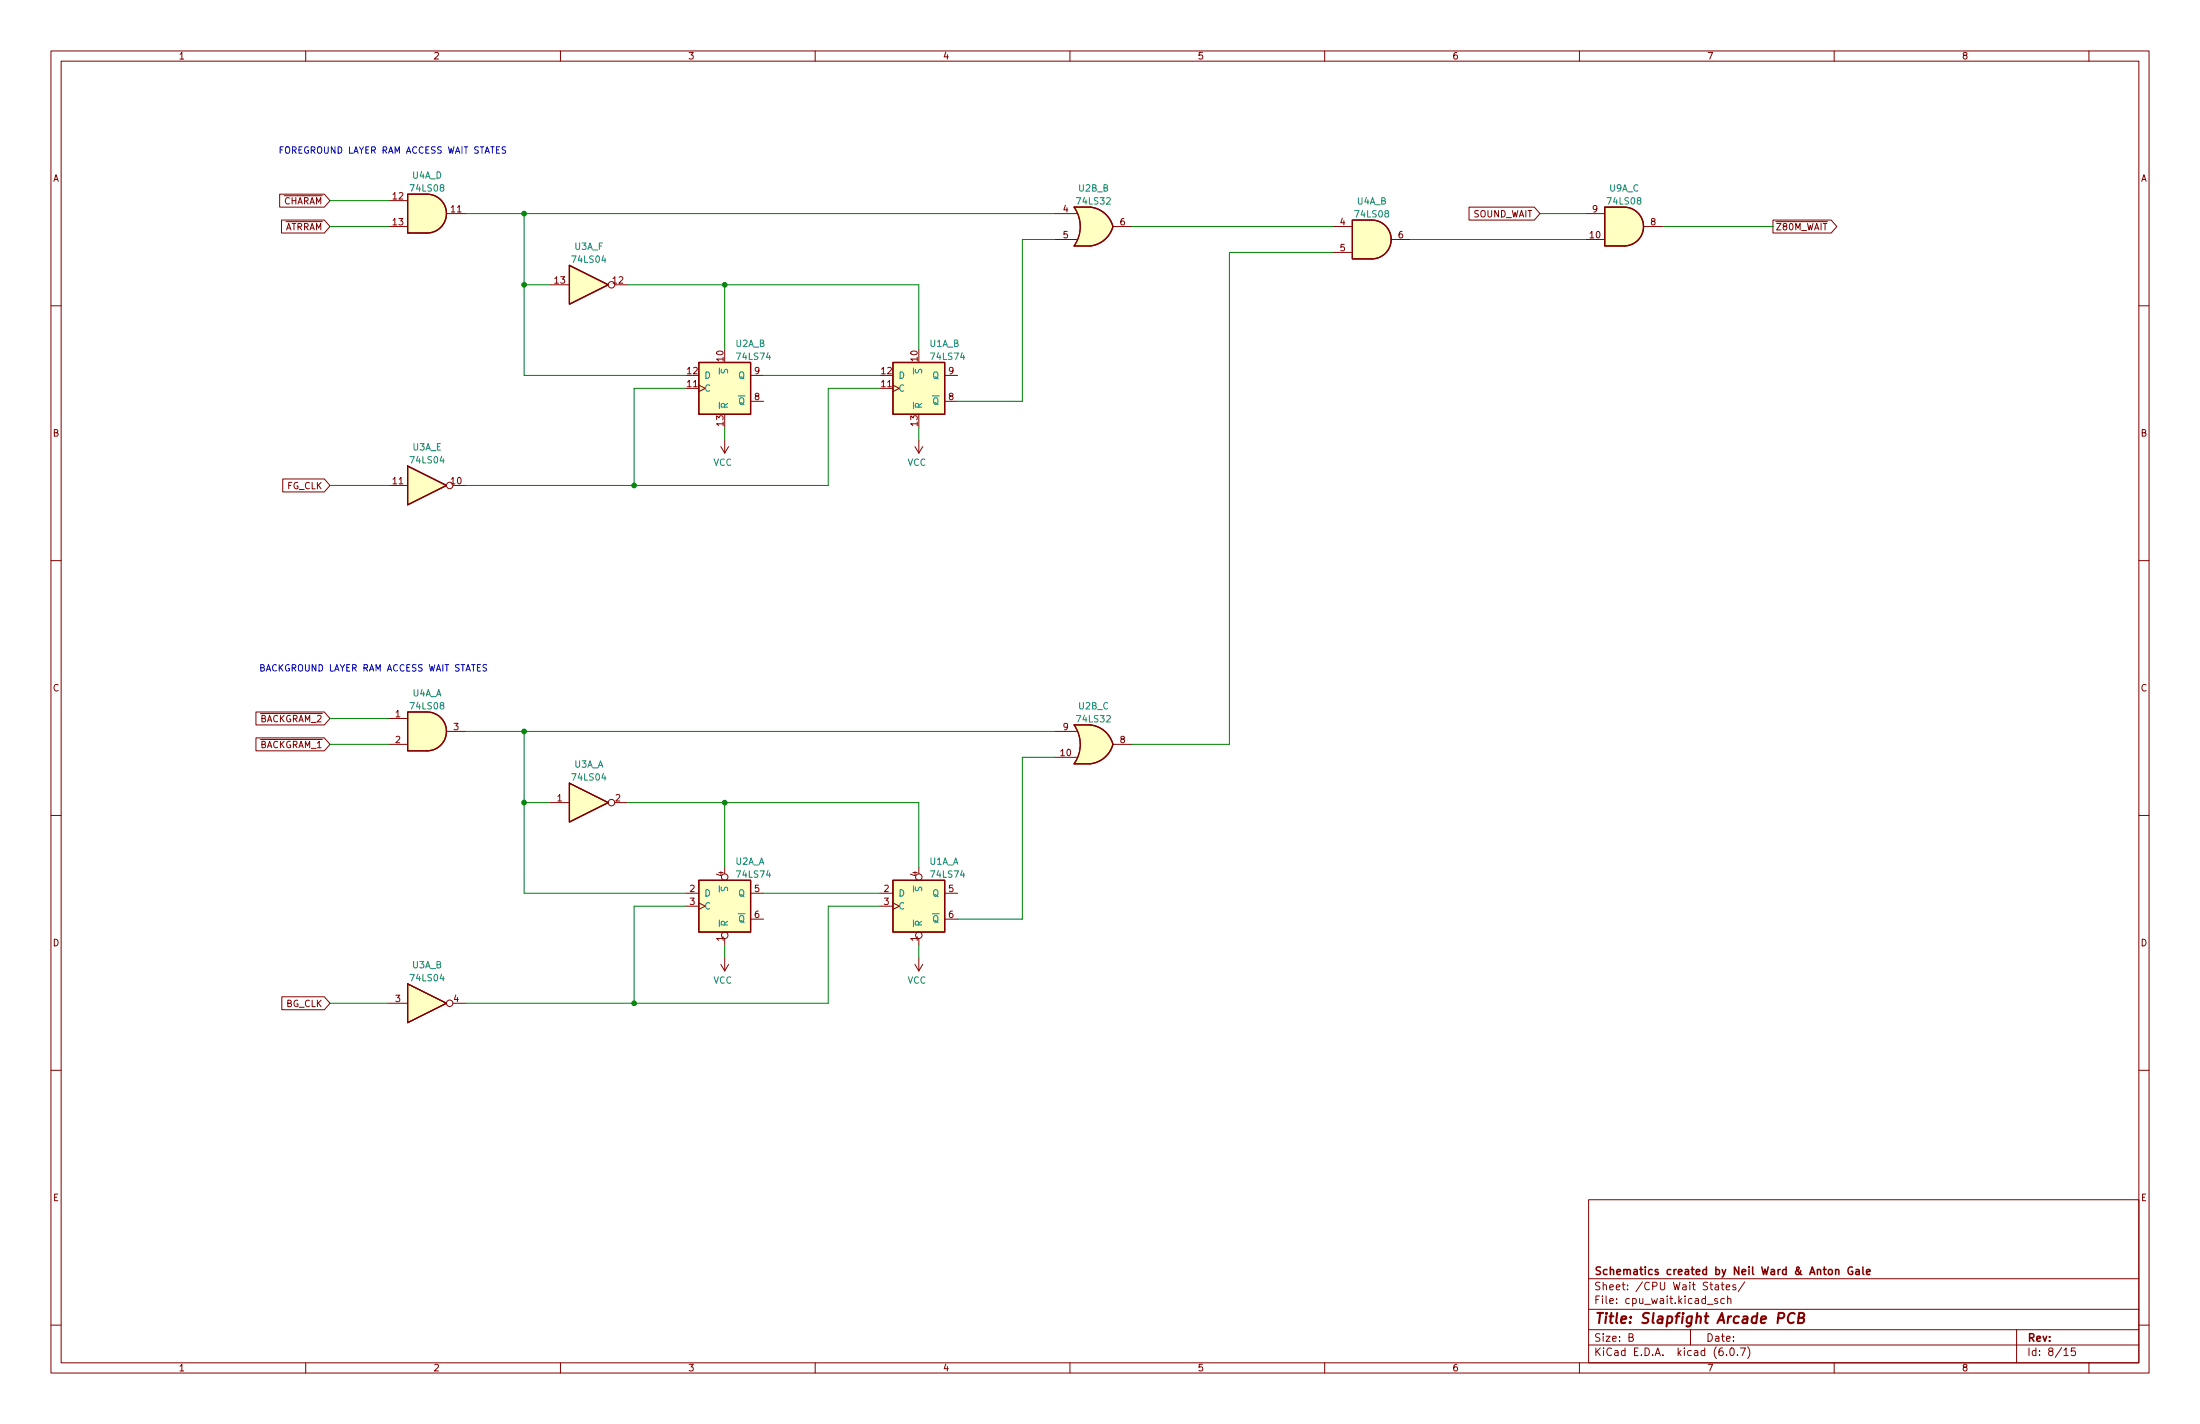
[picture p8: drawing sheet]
<svg xmlns="http://www.w3.org/2000/svg" width="432mm" height="279mm" viewBox="0 0 432 279" stroke-linecap="round" stroke-linejoin="round" font-family="sans-serif">
<g fill="none" stroke="#840000" stroke-width=".2">
<path d="M10 10h411.8v259.4h-411.8zM12 12h407.8v255.4h-407.8zM60 10v2M110 10v2M160 10v2M210 10v2M260 10v2M310 10v2M360 10v2M410 10v2M54.9 38.1h8.8l1.1 1.3-1.1 1.2h-8.8zM76.2 39.4h3.8"/>
<path d="M10 60h2M55.3 43.2h8.4l1.1 1.3-1.1 1.2h-8.4zM76.2 44.5h3.8M87.6 41.9h3.8M107.9 55.9h3.9M120.6 55.9h2.6M207 47h4.3M207 41.9h4.3M214 40.6h-3.2a6.6 6.6 0 0 1 0 7.7h3.2M218.4 44.5h3.8M261.6 44.5h3.8M261.6 49.5h3.8"/>
<path d="M273 47h3.9M288.3 40.6h12.8l1.2 1.3-1.2 1.3h-12.8zM311.1 47h3.9M311.1 41.9h3.9M322.6 44.5h3.8M348 43.2h11.4l1.1 1.3-1.1 1.2h-11.4zM419.8 60h2M134.6 76.2h2.6M137.2 75.6l1.2 .6-1.2 .6M147.3 78.7h2.6M147.3 73.7h2.6M172.7 76.2h2.6"/>
<path d="M175.3 75.6l1.2 .6-1.2 .6M185.4 78.7h2.6M185.4 73.7h2.6M55.5 94h8.2l1.1 1.3-1.1 1.2h-8.2zM76.2 95.3h3.8M88.9 95.3h2.5M141.5 87.6l.7 1.3M142.2 86.4v2.5M143 87.6l-.8 1.3M179.6 87.6l.7 1.3M180.3 86.4v2.5M181.1 87.6l-.8 1.3"/>
<path d="M10 110h2M419.8 110h2M50.2 139.7h13.5l1.1 1.3-1.1 1.2h-13.5zM10 160h2M50.2 144.8h13.5l1.1 1.3-1.1 1.2h-13.5zM76.2 141h3.8M76.2 146.1h3.8M87.6 143.5h3.8M107.9 157.5h3.9M120.6 157.5h2.6M207 143.5h4.3M207 148.6h4.3"/>
<path d="M214 142.2h-3.2a6.6 6.6 0 0 1 0 7.7h3.2M218.4 146.1h3.8M419.8 160h2M134.6 175.3h2.6M134.6 177.8h2.6M137.2 177.2l1.2 .6-1.2 .6M142.2 170.2v1.3M147.3 175.3h2.6M172.7 175.3h2.6M172.7 177.8h2.6M175.3 177.2l1.2 .6-1.2 .6M180.3 170.2v1.3"/>
<path d="M185.4 175.3h2.6M55.3 195.6h8.4l1.1 1.3-1.1 1.2h-8.4zM76.2 196.9h3.8M88.9 196.9h2.5M141.5 189.2l.7 1.3M142.2 184.2v1.2M142.2 188v2.5M143 189.2l-.8 1.3M147.3 180.3h2.6M179.6 189.2l.7 1.3M180.3 184.2v1.2M180.3 188v2.5"/>
<path d="M181.1 189.2l-.8 1.3M185.4 180.3h2.6M10 210h2M419.8 210h2M311.8 235.4h108v32h-108zM10 260h2M311.8 256.9h108M311.8 250.9h108M335.1 255.9h1.1M336.7 252.2h.5l.1 .9M337.1 254.9l-.4-.1-.2 .2 .1 .2 .5 .2v.3h-.6M337.3 252.4l-.5 .1-.2 .2 .2 .4 .5-.1"/>
<path d="M337.8 252.1h.6M338 251.6v1.3l.4 .2M338.4 254.9l-.4-.1-.3 .3 .2 .6h.5M338.8 252.6l.7-.2-.1-.2-.4-.1-.2 .2 .1 .7h.5M339.1 254.9l.2-.1 .4 .1v.9M339.1 254.3v1.5M340.7 252.2l-.4-.1-.2 .2 .1 .2 .5 .1v.4h-.6M342.4 251.5l-1.2 1.9M419.8 260h2M60 267.4v2M110 267.4v2M160 267.4v2"/>
<path d="M210 267.4v2M260 267.4v2M310 267.4v2M311.8 263.9h108M311.8 260.9h108M319.7 262.4l.7-.1 .1-.2-.1-.4h-.7v1.5h.6l.3-.3a.39 .39 0 0 0-.4-.5M331.8 260.9v3M338.9 265.8v.2M339.7 264.5h.2a.8 .8 0 0 1 .5 .7 .8 .8 0 0 1-.5 .8 1 1 0 0 1-.2-1.5zM341 265.8v.2M341.6 264.5h1l-.7 1.5M343 264.3a1.72 1.72 0 0 1 0 2.2"/>
<path d="M360 267.4v2M395.8 260.9v6.5M405.1 264.9l.4-.4v1.5M405.1 266h.8M407.3 264.5h-.7l-.1 .7 .2-.2 .5 .1 .2 .2-.1 .5-.2 .2-.6-.2M410 267.4v2"/>
<circle cx="120" cy="55.9" r=".63"/>
<circle cx="88.3" cy="95.2" r=".63"/>
<circle cx="120" cy="157.5" r=".63"/>
<circle cx="142.2" cy="172.1" r=".63"/>
<circle cx="180.3" cy="172.1" r=".63"/>
<circle cx="88.3" cy="196.8" r=".63"/>
<circle cx="142.2" cy="183.5" r=".63"/>
<circle cx="180.3" cy="183.5" r=".63"/>
</g>
<path d="M349 258.7h.8a.55 .55 0 0 0 .4-.5 .55 .55 0 0 0-.3-.6h-.8l-.2 2M352.2 257.8a.88 .88 0 0 0-1 0 .88 .88 0 0 0-.3 .9 .69 .69 0 0 0 .3 .8 .69 .69 0 0 0 .8-.1M353 258.6h.7l.3-.2a.45 .45 0 0 0-.2-.8h-.7l-.2 2h.7a.53 .53 0 0 0 .5-.5 .53 .53 0 0 0-.4-.5" fill="none" stroke="#840000" stroke-width=".4"/>
<path d="M360.3 249.2l.2-.1 .4 .1v.9M360.3 249.1v1M363.6 248.6a.7 .7 0 0 0-.9 .7 .7 .7 0 0 0 .9 .7v-.6h-.2M364.3 249.2h.6v.9M364.9 249.4l-.5 .1a.29 .29 0 0 0-.2 .3 .29 .29 0 0 0 .2 .3l.5-.1M365.6 248.6v1.3l.3 .2M366.4 249.6l.7-.2-.1-.2-.4-.1-.2 .2v.7h.6" fill="none" stroke="#840000" stroke-width=".3"/>
<g fill="#ffffc2" stroke="#ffffc2" stroke-width=".2">
<path d="M80 193l7.6 3.9-7.6 3.8z"/>
<path d="M175.3 71.1h10.1v10.2h-10.1z"/>
<path d="M137.2 71.1h10.1v10.2h-10.1z"/>
<path d="M269.2 43.2a3.8 3.8 0 0 1 3.9 3.8 3.8 3.8 0 0 1-3.9 3.8z"/>
<path d="M265.4 43.2h3.8v7.6h-3.8z"/>
<path d="M213.4 43.1l5 1.4a5.2 5.2 0 0 1-4.4 3.8z"/>
<path d="M210.8 48.3h3.2z"/>
<path d="M210.8 40.6h3.2z"/>
<path d="M210.8 40.6h3.2v7.7h-3.2a6.7 6.7 0 0 0 0-7.7z"/>
<path d="M214 40.6a5.1 5.1 0 0 1 4.4 3.8l-4.9 1.4z"/>
<path d="M111.8 153.7l7.6 3.8-7.6 3.8z"/>
<path d="M111.8 52.1l7.6 3.8-7.6 3.8z"/>
<path d="M137.2 172.7h10.1v10.2h-10.1z"/>
<path d="M83.8 139.7a3.8 3.8 0 0 1 3.8 3.8 3.8 3.8 0 0 1-3.8 3.8z"/>
<path d="M80 139.7h3.8v7.6h-3.8z"/>
<path d="M80 91.4l7.6 3.9-7.6 3.8z"/>
<path d="M213.4 144.7l5 1.4a5.2 5.2 0 0 1-4.4 3.8z"/>
<path d="M210.8 149.9h3.2z"/>
<path d="M210.8 142.2h3.2z"/>
<path d="M210.8 142.2h3.2v7.7h-3.2a6.7 6.7 0 0 0 0-7.7z"/>
<path d="M214 142.2a5.1 5.1 0 0 1 4.4 3.8l-4.9 1.4z"/>
<path d="M175.3 172.7h10.1v10.2h-10.1z"/>
<path d="M83.8 38.1a3.8 3.8 0 0 1 3.8 3.8 3.8 3.8 0 0 1-3.8 3.8z"/>
<path d="M80 38.1h3.8v7.6h-3.8z"/>
<path d="M318.8 40.6a3.8 3.8 0 0 1 3.8 3.9 3.8 3.8 0 0 1-3.8 3.8z"/>
<path d="M315 40.6h3.8v7.7h-3.8z"/>
</g>
<g fill="none" stroke="#840000" stroke-width=".25">
<path d="M80 38.1h3.8a3.8 3.8 0 0 1 3.8 3.8 3.8 3.8 0 0 1-3.8 3.8h-3.8zM111.8 52.1l7.6 3.8-7.6 3.8zM210.8 48.3h3.2M210.8 40.6h3.2M210.8 40.6a6.6 6.6 0 0 1 0 7.7M214 40.6a5.1 5.1 0 0 1 4.4 3.9 5.2 5.2 0 0 1-4.4 3.8M265.4 43.2h3.8a3.8 3.8 0 0 1 3.9 3.8 3.8 3.8 0 0 1-3.9 3.8h-3.8zM318.8 40.6h-3.8v7.7h3.8M318.8 40.6a3.8 3.8 0 0 1 3.8 3.9 3.8 3.8 0 0 1-3.8 3.8M137.2 71.1h10.1v10.2h-10.1zM175.3 71.1h10.1v10.2h-10.1zM80 91.4l7.6 3.9-7.6 3.8z"/>
<path d="M80 139.7h3.8a3.8 3.8 0 0 1 3.8 3.8 3.8 3.8 0 0 1-3.8 3.8h-3.8zM111.8 153.7l7.6 3.8-7.6 3.8zM210.8 149.9h3.2M210.8 142.2h3.2M210.8 142.2a6.6 6.6 0 0 1 0 7.7M214 142.2a5.1 5.1 0 0 1 4.4 3.8M218.4 146.1a5.2 5.2 0 0 1-4.4 3.8M137.2 172.7h10.1v10.2h-10.1zM175.3 172.7h10.1v10.2h-10.1zM80 193l7.6 3.9-7.6 3.8z"/>
</g>
<path d="M141.2 72.2v1.2M141.6 72.5l-.1 .4 .2 .2h.3l.3-.5 .3-.1 .2 .2v.5M179.3 72.2v1.2M179.7 72.5l-.1 .4 .2 .2h.3l.3-.5 .3-.1 .2 .2v.5M141.2 173.8v1.2M141.6 174.1l-.1 .4 .2 .2h.3l.3-.5 .3-.1 .2 .2v.5M179.3 173.8v1.2M179.7 174.1l-.1 .4 .2 .2h.3l.3-.5 .3-.1 .2 .2v.5" fill="none" stroke="#008484" stroke-width=".2"/>
<path d="M99.3 28.9l-.5-.1-.2 .1v.4l.5 .2 .2 .3-.3 .3-.5-.1M95.5 130.5l-.5-.1-.2 .2 .1 .3 .5 .3v.3l-.1 .2-.5-.1" fill="none" stroke="#0000c2" stroke-width=".2"/>
<g fill="none" stroke="#008400" stroke-width=".2">
<path d="M64.8 39.4h11.4M64.8 44.5h11.4M91.4 41.9h115.6M102.9 41.9v31.8h31.7M102.9 55.9h5M123.2 55.9h57.1v12.7M142.2 55.9v12.7M207 47h-6.3v31.7h-12.7M222.2 44.5h39.4M261.6 49.5h-20.3v96.6h-19.1M276.9 47h34.2M302.3 41.9h8.8"/>
<path d="M326.4 44.5h21.6M134.6 76.2h-10.1v19.1M149.9 73.7h22.8M172.7 76.2h-10.1v19.1h-71.2M64.8 95.3h11.4M142.2 83.8v2.6M180.3 83.8v2.6M64.8 146.1h11.4M64.8 141h11.4M91.4 143.5h115.6M102.9 143.5v31.8h31.7M102.9 157.5h5"/>
<path d="M123.2 157.5h57.1v12.7M142.2 157.5v12.7M207 148.6h-6.3v31.7h-12.7M134.6 177.8h-10.1v19.1M149.9 175.3h22.8M172.7 177.8h-10.1v19.1h-71.2M64.8 196.9h11.4M142.2 185.4v2.6M180.3 185.4v2.6"/>
</g>
<g fill="#008400" stroke="#008400" stroke-width=".2">
<circle cx="142.2" cy="157.5" r=".46"/>
<circle cx="102.9" cy="157.5" r=".46"/>
<circle cx="124.5" cy="196.9" r=".46"/>
<circle cx="124.5" cy="95.3" r=".46"/>
<circle cx="142.2" cy="55.9" r=".46"/>
<circle cx="102.9" cy="55.9" r=".46"/>
<circle cx="102.9" cy="143.5" r=".46"/>
<circle cx="102.9" cy="41.9" r=".46"/>
</g>
<text font-size="2.8" fill="#840000" x="312.8" y="259.7">Title: Slapfight Arcade PCB</text>
<g font-size="2.1" fill="#840000">
<text x="312.8" y="250.2">Schematics created by Neil Ward &amp; Anton Gale</text>
<text x="312.8" y="255.9">File: cpu_wait.kicad_sch</text>
<text x="312.8" y="253.2">Sheet: /CPU Wait States/</text>
<text x="312.8" y="263.2">Size: B</text>
<text x="334.8" y="263.2">Date:</text>
<text x="397.8" y="263.2">Rev:</text>
<text x="312.8" y="266">KiCad E.D.A. kicad (6.0.7)</text>
<text x="397.8" y="266">Id: 8/15</text>
</g>
<g font-size="1.8" fill="#840000">
<text x="35" y="11.7">1</text>
<text x="85" y="11.7">2</text>
<text x="135" y="11.7">3</text>
<text x="185" y="11.7">4</text>
<text x="235" y="11.7">5</text>
<text x="285" y="11.7">6</text>
<text x="335" y="11.7">7</text>
<text x="385" y="11.7">8</text>
<text x="10.3" y="35.6">A</text>
<text x="420.1" y="35.6">A</text>
<text x="54.1" y="40.1">~{CHARAM}</text>
<text x="77.1" y="39.1">12</text>
<text x="88.6" y="41.7">11</text>
<text x="208.7" y="41.7">4</text>
<text x="312.6" y="41.7">9</text>
<text x="54.3" y="45.2">~{ATRRAM}</text>
<text x="77.1" y="44.2">13</text>
<text x="208.7" y="46.7">5</text>
<text x="219.9" y="44.2">6</text>
<text x="263" y="44.2">4</text>
<text x="274.5" y="46.7">6</text>
<text x="288.9" y="42.6">SOUND_WAIT</text>
<text x="312.1" y="46.7">10</text>
<text x="324" y="44.2">8</text>
<text x="348.5" y="45.2">~{Z80M_WAIT}</text>
<text x="263" y="49.3">5</text>
<text x="108.9" y="55.6">13</text>
<text x="120.3" y="55.6">12</text>
<text x="142" y="70.8" transform="rotate(-90 142 70.8)">10</text>
<text x="180.1" y="70.8" transform="rotate(-90 180.1 70.8)">10</text>
<text x="134.9" y="75.9">11</text>
<text x="134.9" y="73.4">12</text>
<text x="148.1" y="73.4">9</text>
<text x="173" y="75.9">11</text>
<text x="173" y="73.4">12</text>
<text x="186.2" y="73.4">9</text>
<text x="142" y="83.5" transform="rotate(-90 142 83.5)">13</text>
<text x="148.1" y="78.5">8</text>
<text x="180.1" y="83.5" transform="rotate(-90 180.1 83.5)">13</text>
<text x="186.2" y="78.5">8</text>
<text x="10.3" y="85.7">B</text>
<text x="420.1" y="85.7">B</text>
<text x="56.3" y="96">FG_CLK</text>
<text x="77.1" y="95">11</text>
<text x="88.6" y="95">10</text>
<text x="10.3" y="135.6">C</text>
<text x="420.1" y="135.6">C</text>
<text x="49.5" y="141.7">~{BACKGRAM_2}</text>
<text x="77.6" y="140.7">1</text>
<text x="89" y="143.3">3</text>
<text x="208.7" y="143.3">9</text>
<text x="49.5" y="146.8">~{BACKGRAM_1}</text>
<text x="77.6" y="145.8">2</text>
<text x="208.2" y="148.3">10</text>
<text x="219.9" y="145.8">8</text>
<text x="109.4" y="157.2">1</text>
<text x="120.8" y="157.2">2</text>
<text x="142" y="171.9" transform="rotate(-90 142 171.9)">4</text>
<text x="180.1" y="171.9" transform="rotate(-90 180.1 171.9)">4</text>
<text x="135.4" y="175">2</text>
<text x="135.4" y="177.5">3</text>
<text x="148.1" y="175">5</text>
<text x="173.5" y="175">2</text>
<text x="173.5" y="177.5">3</text>
<text x="186.2" y="175">5</text>
<text x="10.3" y="185.7">D</text>
<text x="142" y="184.6" transform="rotate(-90 142 184.6)">1</text>
<text x="148.1" y="180.1">6</text>
<text x="180.1" y="184.6" transform="rotate(-90 180.1 184.6)">1</text>
<text x="186.2" y="180.1">6</text>
<text x="420.1" y="185.7">D</text>
<text x="56.1" y="197.6">BG_CLK</text>
<text x="77.6" y="196.6">3</text>
<text x="89" y="196.6">4</text>
<text x="10.4" y="235.7">E</text>
<text x="420.2" y="235.7">E</text>
<text x="35" y="269.1">1</text>
<text x="85" y="269.1">2</text>
<text x="135" y="269.1">3</text>
<text x="185" y="269.1">4</text>
<text x="235" y="269.1">5</text>
<text x="285" y="269.1">6</text>
<text x="335" y="269.1">7</text>
<text x="385" y="269.1">8</text>
</g>
<g font-size="1.8" fill="#0000c2">
<text x="54.6" y="30.1">FOREGROUND LAYER RAM ACCESS WAIT STATES</text>
<text x="50.8" y="131.7">BACKGROUND LAYER RAM ACCESS WAIT STATES</text>
</g>
<g font-size="1.8" fill="#008484">
<text x="80.9" y="35">U4A_D</text>
<text x="80.7" y="37.6">74LS08</text>
<text x="211.5" y="40.1">74LS32</text>
<text x="211.7" y="37.6">U2B_B</text>
<text x="266.3" y="40.1">U4A_B</text>
<text x="315.7" y="40.1">74LS08</text>
<text x="315.9" y="37.6">U9A_C</text>
<text x="266.1" y="42.7">74LS08</text>
<text x="112.5" y="51.5">74LS04</text>
<text x="112.8" y="49">U3A_F</text>
<text x="144.4" y="68.1">U2A_B</text>
<text x="144.8" y="70.6">74LS74</text>
<text x="182.5" y="68.1">U1A_B</text>
<text x="182.9" y="70.6">74LS74</text>
<text x="138.2" y="76.8">C</text>
<text x="138.2" y="74.3">D</text>
<text x="144.9" y="74.3">Q</text>
<text x="176.3" y="76.8">C</text>
<text x="176.3" y="74.3">D</text>
<text x="183" y="74.3">Q</text>
<text x="142.9" y="80.3" transform="rotate(-90 142.9 80.3)">~{R}</text>
<text x="143.6" y="79.4">~{Q}</text>
<text x="181" y="80.3" transform="rotate(-90 181 80.3)">~{R}</text>
<text x="181.7" y="79.4">~{Q}</text>
<text x="81" y="88.4">U3A_E</text>
<text x="80.7" y="90.9">74LS04</text>
<text x="140" y="91.4">VCC</text>
<text x="178.1" y="91.4">VCC</text>
<text x="80.9" y="136.6">U4A_A</text>
<text x="80.7" y="139.2">74LS08</text>
<text x="211.5" y="141.7">74LS32</text>
<text x="211.7" y="139.2">U2B_C</text>
<text x="112.5" y="153.1">74LS04</text>
<text x="112.7" y="150.6">U3A_A</text>
<text x="144.3" y="169.7">U2A_A</text>
<text x="144.8" y="172.2">74LS74</text>
<text x="182.4" y="169.7">U1A_A</text>
<text x="182.9" y="172.2">74LS74</text>
<text x="138.2" y="175.9">D</text>
<text x="138.2" y="178.4">C</text>
<text x="144.9" y="175.9">Q</text>
<text x="176.3" y="175.9">D</text>
<text x="176.3" y="178.4">C</text>
<text x="183" y="175.9">Q</text>
<text x="142.9" y="181.9" transform="rotate(-90 142.9 181.9)">~{R}</text>
<text x="143.6" y="181">~{Q}</text>
<text x="181" y="181.9" transform="rotate(-90 181 181.9)">~{R}</text>
<text x="181.7" y="181">~{Q}</text>
<text x="80.9" y="190">U3A_B</text>
<text x="80.7" y="192.5">74LS04</text>
<text x="140" y="193">VCC</text>
<text x="178.1" y="193">VCC</text>
</g>
</svg>
